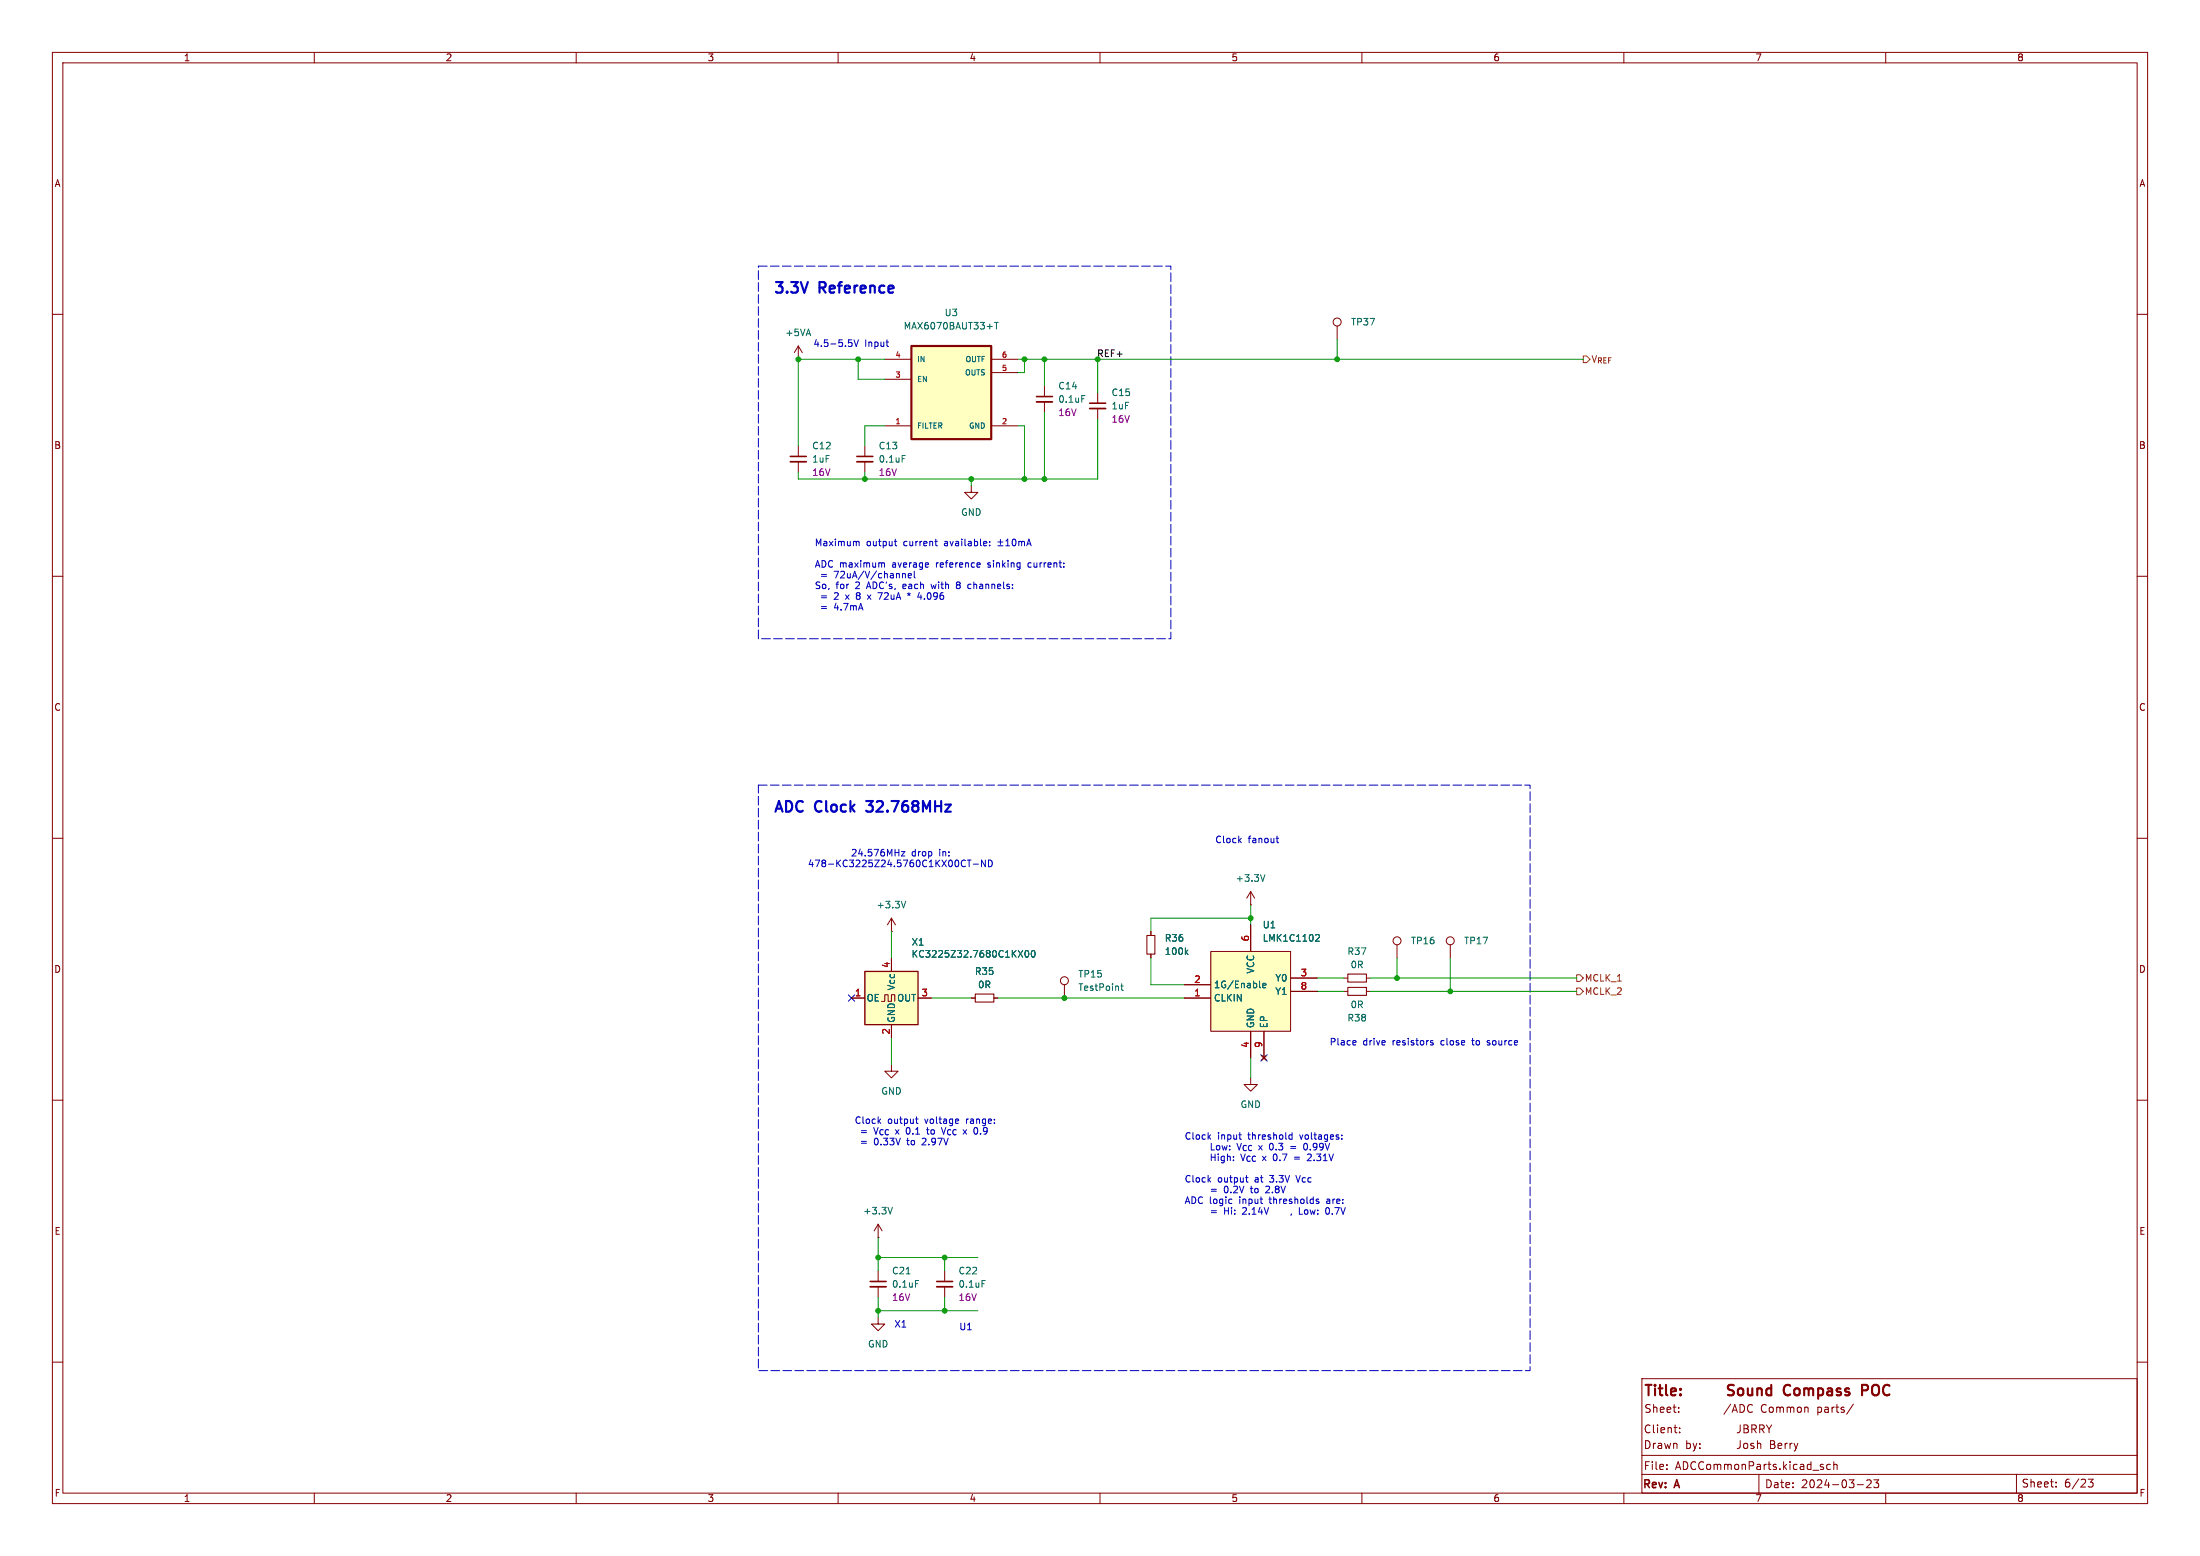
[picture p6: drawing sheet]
<svg xmlns="http://www.w3.org/2000/svg" width="420mm" height="297mm" viewBox="0 0 420 297" stroke-linecap="round" stroke-linejoin="round" font-family="sans-serif">
<g fill="none" stroke="#840000" stroke-width=".19">
<path d="M10 10h400v277h-400zM12 12h396v273h-396zM60 10v2M110 10v2M160 10v2M210 10v2M260 10v2M310 10v2M360 10v2M10 60h2M408 60h2M10 110h2"/>
<path d="M408 110h2M10 160h2M408 160h2M219.7 177.8v.8M185.4 190.5h.8M189.7 190.5h.8M219.7 182.1v.8M10 210h2M408 210h2M10 260h2M167.6 251.5v1.2h1.3l-1.3 1.3-1.2-1.3h1.2M408 260h2"/>
<path d="M313.4 263.2h94.6v21.8h-94.6zM313.4 277.8h94.6M318.2 279.6v.1M320.5 269.4v.2M320.5 268.7v.1M332.2 272v1.1a.48 .48 0 0 1-.6 .4M332.2 275v1.1a.48 .48 0 0 1-.6 .4M332.9 272h.5l.2 .1 .1 .3-.3 .3a.4 .4 0 0 1 .4 .4 .4 .4 0 0 1-.3 .4h-.6zM332.9 272.7h.5M333.1 275.5l-.2 .3v.4l.2 .3M334.4 272.8l.7-.1 .2-.2-.1-.4-.2-.1h-.6v1.5M334.8 272.8l.5 .7"/>
<path d="M335.9 272.8l.7-.1 .2-.2-.1-.4-.2-.1h-.6v1.5M336.3 272.8l.5 .7M337.2 272l.5 .8M337.7 272.8v.7M338.2 272l-.5 .8M339.4 276l.7-.2v-.2l-.5-.1-.2 .2 .1 .7h.6M340.8 275.5v1M341.2 275.5l-.3 .1-.1 .2M341.7 275.5v1M342.1 275.5l-.2 .1-.2 .2M342.5 275.5l.4 1M342.9 276.5l-.4 .5"/>
<path d="M343.2 275.5l-.3 1M347.9 279.5l.2 .1M349.4 279.6l-.4-.1-.3 .3 .2 .6h.5M350.1 279.6l.2-.1 .3 .1 .1 .9M350.1 279v1.5M353.8 268l-1.3 1.9M60 285v2M110 285v2M160 285v2M210 285v2M260 285v2M310 285v2"/>
<path d="M318.2 280.4v.1M335.8 281.4v3.6M347.9 280l.2 .2-.2 .3M354.6 283.4h1.1M356.4 282.6l.5-.1 .2 .1 .1 .3-.9 1.1h.9M357.7 282.5h.9l-.5 .5 .5 .2v.6l-.2 .2-.7-.2M360 285v2M384.9 281.4v3.6M392.5 283.7v.1M392.5 282.9v.2M398.7 282.3h.9l-.5 .6 .4 .2v.6l-.2 .1h-.6M408 281.4h-94.6"/>
</g>
<path d="M330.2 265.3a.73 .73 0 0 1 .8 .5l-.2 .4-.7 .1M330.2 264.3l.8 .1M331.9 265.2a.54 .54 0 0 1 .5-.2 .54 .54 0 0 1 .4 .4v.6a.54 .54 0 0 1-.5 .4 .54 .54 0 0 1-.5-.4zM333.7 265l.1 1.2a.54 .54 0 0 0 .7-.1M334.5 265v1.3M335.5 265.2a.5 .5 0 0 1 .8 .1v1M335.5 265v1.3M338.1 265.1l-.5-.1-.4 .4v.6l.2 .2h.7M338.1 264.3v2M355.5 265.4h.7M356.2 264.3h-.7v2" fill="none" stroke="#840000" stroke-width=".4"/>
<path d="M218.9 178.6h1.6v3.5h-1.6zM186.2 189.7h3.5v1.6h-3.5z" fill="none" stroke="#840000" stroke-width=".2"/>
<path d="M226.4 181.7l.4 .5M226.8 181.3l-.5 .5" fill="none" stroke="#006464" stroke-width=".19"/>
<path d="M165.1 185.4h10.2v10.2h-10.2z" fill="#ffffc2"/>
<path d="M165.1 185.4h10.2v10.2h-10.2z" fill="none" stroke="#840000" stroke-width=".25"/>
<g fill="none" stroke="#840000" stroke-width=".19">
<path d="M152.4 68.6h.1M152.4 66v2.6M152.4 66l-.8 1.3M152.4 66l.8 1.3M199.4 73.7v2M199.4 76.7v2M209.5 74.9v2.1M209.5 78v2M152.4 85.1v2M152.4 88.1v2.1M165.1 85.1v2M165.1 88.1v2.1"/>
<path d="M170.2 177.8h.1M170.2 175.3v2.5M170.2 175.3l-.8 1.2M170.2 175.3l.7 1.2M238.8 172.7h.1M238.8 170.2l-.8 1.3M238.8 170.2v2.5M238.8 170.2l.7 1.3M162.6 190.5h2.5M168.3 191.1h.6v-1.2h.6v1.2h.7v-1.2h.6v1.2M170.2 182.9v2.5M170.2 195.6v2.5"/>
<path d="M175.3 190.5h2.5M256.5 189.2h.8M256.5 186.7h.8M260.9 189.2h.7M260.9 186.7h.7M266.7 180.3v2.6M276.9 180.3v2.6M170.2 203.2v1.3h1.2l-1.2 1.2-1.3-1.2h1.3M238.8 205.7v1.3h1.2l-1.2 1.3-1.3-1.3h1.3M167.6 236.2h.1M167.6 233.7v2.5M167.6 233.7l-.7 1.2"/>
<path d="M167.6 233.7l.8 1.2M167.6 242.6v2M167.6 245.6v2M180.3 242.6v2M180.3 245.6v2"/>
<circle cx="266.7" cy="179.6" r=".76"/>
<circle cx="276.9" cy="179.6" r=".76"/>
</g>
<path d="M206.5 75.5h.6M172.2 86.9h.6M172.9 172l-.4 1.3M241.5 166.9l-.4 1.3M194.4 181.4l.8 1.3M195.2 181.4l-.8 1.3M195.8 181.5l.2-.1a.68 .68 0 0 1 .4 .7 .68 .68 0 0 1-.4 .6l-.3-.5zM197.1 181.5l.1-.1a.68 .68 0 0 1 .4 .7 .68 .68 0 0 1-.4 .6 .84 .84 0 0 1-.1-1.2zM170.4 230.4l-.5 1.3M173 243.2h.7M174.8 244.4h.6M187.5 244.4h.6" fill="none" stroke="#006464" stroke-width=".19"/>
<path d="M197.9 76.7h3M208 78h3.1M150.9 88.1h3M163.6 88.1h3M166.1 245.6h3.1M178.8 245.6h3.1" fill="none" stroke="#840000" stroke-width=".33"/>
<path d="M197.9 75.7h3M208 77h3.1M150.9 87.1h3M163.6 87.1h3M166.1 244.6h3.1M178.8 244.6h3.1" fill="none" stroke="#840000" stroke-width=".3"/>
<path d="M257.3 188.5h3.6v1.5h-3.6zM257.3 185.9h3.6v1.6h-3.6z" fill="none" stroke="#840000" stroke-width=".2"/>
<path d="M174 66h15.2v17.8h-15.2z" fill="#ffffc2"/>
<path d="M174 66h15.2v17.8h-15.2z" fill="none" stroke="#840000" stroke-width=".41"/>
<g fill="none" stroke="#840000" stroke-width=".19">
<path d="M168.9 72.4h5.1M168.9 68.6h5.1M189.2 68.6h5.1M189.2 71.1h5.1M255.3 62.2v2.6M168.9 81.3h5.1M185.4 92.7v1.3h1.3l-1.3 1.3-1.3-1.3h1.3M189.2 81.3h5.1"/>
<circle cx="255.3" cy="61.5" r=".76"/>
</g>
<path d="M189.9 61.5h.7M190.2 61.5v1.3" fill="none" stroke="#006464" stroke-width=".19"/>
<path d="M231.1 181.6h15.3v15.3h-15.3z" fill="#ffffc2"/>
<g fill="none" stroke="#840000" stroke-width=".19">
<path d="M219.7 177.8v.8M238.8 176.5v5.1M162.6 190.5h2.5M170.2 182.9v2.5M170.2 195.6v2.5M175.3 190.5h2.5M185.4 190.5h.8M189.7 190.5h.8M203.2 188v2.5M219.7 182.1v.8M226.1 190.5h5M226.1 188h5"/>
<path d="M231.1 181.6h15.3v15.3h-15.3zM238.8 196.9v5M241.3 196.9v5M246.4 186.7h5.1M246.4 189.2h5.1M240.9 201.5l.8 .8M241.7 201.5l-.8 .8"/>
<circle cx="203.2" cy="187.2" r=".76"/>
</g>
<path d="M251.2 178.4h.4l.3 .3-.8 .9h.8M194.4 181.4l.8 1.3M195.2 181.4l-.8 1.3M195.8 181.5l.2-.1a.68 .68 0 0 1 .4 .7 .68 .68 0 0 1-.4 .6l-.3-.5zM197.1 181.5l.1-.1a.68 .68 0 0 1 .4 .7 .68 .68 0 0 1-.4 .6 .84 .84 0 0 1-.1-1.2zM214 188.2h.4M214.1 187.8v1.1l.3 .1M226.4 181.7l.4 .5M226.8 181.3l-.5 .5M240.5 188.5h.1M241.1 188.1l.6-.1-.1-.2-.4-.1-.1 .2v.6h.5" fill="none" stroke="#006464" stroke-width=".19"/>
<path d="M302.3 67.9h.6l.6 .7-.6 .6h-.6zM301 186.1h.6l.7 .6-.7 .6h-.6zM301 188.6h.6l.7 .6-.7 .7h-.6z" fill="none" stroke="#725600" stroke-width=".19"/>
<g fill="none" stroke="#0000c2" stroke-width=".19">
<path d="M162 64.9h.6M162.4 65.3l.3 .3v.3l-.3 .2M163 64.9l.5 1.2 .4-1.2M169.1 65.3h.5M169.5 66.1h.1M163.5 103.4h.5v.8M165.6 113.6l.7 .8M166.3 113.6l-.7 .8M168.4 107.5h.4l.1 .8M168.4 113.1l-.5 1.3M170.7 103.3h.5M170.9 102.9v1.1l.3 .2"/>
<path d="M172.4 109.5l-.1 .1M172.8 109.5v.8M173.2 113.3l.3 .1M173.4 109.5v.8h.5M173.5 113.1v.3M173.5 113.4l-.2 .3M173.5 113.4l.2 .3M173.8 113.3l-.3 .1M173.9 109.5l.1 .3-.6 .1M174.5 109v1.1l.2 .2M175.2 114h.8M175.8 113.6v.8"/>
<path d="M177.7 111.5l.3 .9M178.5 103.3h.5M178.6 104l.4 .2M182.8 111.6l-.2 .2v.3l.1 .2 .4 .1M182.8 111.6h.3M183.1 111.1h-.4l-.1 .2 .2 .3M184.9 112.3h.5M184.9 111.6h.5M186.9 107.4l.2 .3-.6 .1M187.1 108.2l-.2 .1M188.9 104.1v.1M188.9 103.4v.1"/>
<path d="M190.5 104.2h1M190.5 103.5h1M191 103v.9M192 104.2h.7M192 103.3l.4-.4v1.3M193.3 103l.2-.1a.68 .68 0 0 1 .5 .6 .68 .68 0 0 1-.5 .7l-.3-.5zM194.5 103.5l.4-.2 .1 .2M194.5 103.3v.9M195 103.5l.2-.2 .3 .1 .1 .8M195 103.5v.7M196 104.2l.4-1.3 .5 1.3M196.1 103.8h.6"/>
<path d="M196.5 107.4l-.3 .3v.3l.3 .3M243.8 159.6v1.1l.3 .2M172.1 162.5h.6l-.6 .9h.6M184.1 164.2l.2 .1M184.3 165.3l-.2 .1M184.7 164.2h.7M185 164.2v1.2M185.8 165h1M188.1 164.2v1.2l-.7-1.2v1.2M188.7 164.2a.64 .64 0 0 1 .7 .6 .64 .64 0 0 1-.7 .6zM236.6 160.4l.4 .5M237 160l-.5 .5"/>
<path d="M243.6 160h.5M258.7 198.6l.2 .3-.6 .1M258.8 199.4l-.1 .1M273.1 199l.5 .1v.2l-.2 .2-.3-.1M273.1 198.7h.5M283.9 199.4l.1 .1M284.1 198.6l-.2 .2 .2 .2M167.8 214l.3 .4M168.1 213.6l-.5 .5M174.8 213.6h.5M175 213.2v1.1l.3 .1M177.1 215.2v1.2"/>
<path d="M179.7 215.2l.4 1.3M182.8 213.6l.2 .3-.6 .1M182.9 214.4h-.1M230.8 217l.3 .5M231.1 216.6l-.5 .5M231.2 218.2v1.3h.6M232.3 218.7l-.1 .6 .2 .2 .4-.1 .1-.1-.1-.6M233.3 218.7l.2 .8 .3-.6 .2 .6 .3-.8M234.7 219.4v.1M234.7 218.7v.1M236.1 218.2l.5 1.3 .4-1.3M236.5 216.6h.5"/>
<path d="M236.7 217.4l.3 .1M246.1 217.3l.2 .2 .4-.1M246.4 218.8h1M246.4 219.2h1M246.7 216.7l-.4-.1-.2 .1M246.7 216.2v1.3M249.6 218.7l-.1 .6M250.1 219.4v.1M256.2 217.3v.2M256.2 216.7v.1M230.8 225.1l.3 .5M231.1 224.8l-.5 .5"/>
<path d="M231.2 220.3v1.2M231.2 220.9h.8M231.2 227h1M231.2 227.4h1M231.2 231.1h1M231.2 231.5h1M232 220.3v1.2M232.6 220.3v.1M232.6 220.7v.8M233.7 220.7v1l-.2 .3-.3-.1M233.7 226.9l.1 .7h.5M233.7 220.8l-.3-.1-.3 .2 .1 .6h.5"/>
<path d="M234.3 220.8l.2-.1 .3 .1 .1 .7M234.3 220.3v1.2M235.1 228.9h.1M235.2 229.7h-.1M235.5 221.4v.1M235.5 220.8v.1M237.8 224.8h.5M238 224.4v1.1l.3 .1M238.7 226.8h.5M238.9 227.6l.3 .1M241.8 226.4l.4 .1M242.3 226.5v.5l-.7 .7h.8"/>
<path d="M246.5 231.7l-.1 .2M247.4 224.4l.4 1.2M248.1 230.5v1.3h.6M249.8 220.3l-.2 .1M250.3 220.8l-.8 .7h.8M251.3 229.2l.4 .2 .1 .1-.2 .2h-.3M251.3 228.9h.4M253.1 231.3l.2 .4 .4-.1M253.2 230.6l-.1 .4"/>
</g>
<path d="M165.4 152.9h1.2M165.4 154.7l.2 .2" fill="none" stroke="#0000c2" stroke-width=".41"/>
<path d="M144.8 50.8h78.7v71.1h-78.7zM144.8 149.9h147.3v111.7h-147.3z" fill="none" stroke="#0000c2" stroke-width=".19" stroke-dasharray="1.7 .6"/>
<g fill="none" stroke="#009600" stroke-width=".19">
<path d="M163.8 68.6v3.8h5.1M168.9 68.6h-16.5v16.5M194.3 68.6h108M195.6 68.6v2.5h-1.3M199.4 68.6v5.1M199.4 78.7v12.7M209.5 68.6v6.3M255.3 64.8v3.8M165.1 90.2v1.2M168.9 81.3h-3.8v3.8M185.4 91.4v1.3M194.3 81.3h1.3v10.1"/>
<path d="M209.5 80v11.4h-57.1v-1.2M170.2 177.8v5.1M238.8 172.7v3.8M238.8 175.3h-19.1v2.5M170.2 198.1v5.1M177.8 190.5h7.6M190.5 190.5h35.6M219.7 182.9v5.1h6.4M251.5 189.2h5M251.5 186.7h5M261.6 189.2h39.4M261.6 186.7h39.4"/>
<path d="M266.7 182.9v3.8M276.9 182.9v6.3M238.8 201.9v3.8M167.6 236.2v6.4M167.6 250.2h19.1M167.6 240h19.1M167.6 247.6v3.9M180.3 240v2.6M180.3 247.6v2.6"/>
</g>
<path d="M162 189.9l1.2 1.2M163.2 189.9l-1.2 1.2M240.7 201.3l1.2 1.2M241.9 201.3l-1.2 1.2" fill="none" stroke="#000084" stroke-width=".19"/>
<g fill="#009600" stroke="#009600" stroke-width=".19">
<circle cx="203.2" cy="190.5" r=".46"/>
<circle cx="266.7" cy="186.7" r=".46"/>
<circle cx="276.9" cy="189.2" r=".46"/>
<circle cx="255.3" cy="68.6" r=".46"/>
<circle cx="209.5" cy="68.6" r=".46"/>
<circle cx="195.6" cy="91.4" r=".46"/>
<circle cx="195.6" cy="68.6" r=".46"/>
<circle cx="199.4" cy="91.4" r=".46"/>
<circle cx="199.4" cy="68.6" r=".46"/>
<circle cx="185.4" cy="91.4" r=".46"/>
<circle cx="152.4" cy="68.6" r=".46"/>
<circle cx="163.8" cy="68.6" r=".46"/>
<circle cx="165.1" cy="91.4" r=".46"/>
<circle cx="238.8" cy="175.3" r=".46"/>
<circle cx="180.3" cy="250.2" r=".46"/>
<circle cx="180.3" cy="240" r=".46"/>
<circle cx="167.6" cy="240" r=".46"/>
<circle cx="167.6" cy="250.2" r=".46"/>
</g>
<g font-size="2.8" fill="#0000c2">
<text x="147.6" y="56.1">3.3V</text>
<text x="156.5" y="56.1">Reference</text>
<text x="147.6" y="155.2">ADC</text>
<text x="155.7" y="155.2">Clock</text>
<text x="166.4" y="155.2">32.768MHz</text>
</g>
<g font-size="2.8" fill="#840000">
<text x="313.7" y="267">Title: Sound</text>
<text x="340.7" y="267">Compass</text>
<text x="356.3" y="267">POC</text>
</g>
<g font-size="2.1" fill="#840000">
<text x="313.8" y="269.9">Sheet:</text>
<text x="329.3" y="269.9">/ADC</text>
<text x="336.5" y="269.9">Common</text>
<text x="347.4" y="269.9">parts/</text>
<text x="313.7" y="273.8">Client: JBRRY</text>
<text x="313.7" y="280.8">File:</text>
<text x="313.7" y="276.8">Drawn</text>
<text x="319.8" y="280.8">ADCCommonParts.kicad_sch</text>
<text x="321.7" y="276.8">by: Josh</text>
<text x="333.7" y="276.8">Berry</text>
<text x="313.5" y="284.5">Rev:</text>
<text x="319.9" y="284.5">A</text>
<text x="336.8" y="284.3">Date:</text>
<text x="343.8" y="284.3">2024-03-23</text>
<text x="385.8" y="284.1">Sheet:</text>
<text x="394.1" y="284.1">6/23</text>
</g>
<g font-size="1.8" fill="#840000">
<text x="35" y="11.9">1</text>
<text x="85" y="11.9">2</text>
<text x="135" y="11.9">3</text>
<text x="185" y="11.9">4</text>
<text x="235" y="11.9">5</text>
<text x="285" y="11.9">6</text>
<text x="335" y="11.9">7</text>
<text x="385" y="11.9">8</text>
<text x="10.3" y="35.9">A</text>
<text x="408.3" y="35.9">A</text>
<text x="10.3" y="85.9">B</text>
<text x="408.2" y="85.9">B</text>
<text x="10.3" y="135.9">C</text>
<text x="408.2" y="135.9">C</text>
<text x="10.3" y="185.9">D</text>
<text x="408.2" y="185.9">D</text>
<text x="10.3" y="235.9">E</text>
<text x="408.3" y="235.9">E</text>
<text x="10.3" y="285.9">F</text>
<text x="35" y="286.9">1</text>
<text x="85" y="286.9">2</text>
<text x="135" y="286.9">3</text>
<text x="185" y="286.9">4</text>
<text x="235" y="286.9">5</text>
<text x="285" y="286.9">6</text>
<text x="335" y="286.9">7</text>
<text x="385" y="286.9">8</text>
<text x="408.3" y="285.9">F</text>
</g>
<g font-size="1.8" fill="#006464">
<text x="149.8" y="64.4">+5VA</text>
<text x="172.4" y="63.1">MAX6070BAUT33+T</text>
<text x="180.2" y="60.6">U3</text>
<text x="257.8" y="62.3">TP37</text>
<text x="201.9" y="74.5">C14</text>
<text x="201.9" y="77.1">0.1uF</text>
<text x="212.1" y="75.8">C15</text>
<text x="212.1" y="78.3">1uF</text>
<text x="154.9" y="88.5">1uF</text>
<text x="154.9" y="86">C12</text>
<text x="167.6" y="86">C13</text>
<text x="167.6" y="88.5">0.1uF</text>
<text x="183.4" y="98.7">GND</text>
<text x="167.2" y="173.6">+3.3V</text>
<text x="235.8" y="168.5">+3.3V</text>
<text x="222.3" y="179.9">R36</text>
<text x="241" y="177.4">U1</text>
<text x="241" y="179.9">LMK1C1102</text>
<text x="173.9" y="183">KC3225Z32.7680C1KX00</text>
<text x="173.9" y="180.7">X1</text>
<text x="222.3" y="182.5">100k</text>
<text x="239.6" y="185.9" transform="rotate(-90 239.6 185.9)">VCC</text>
<text x="257.1" y="182.5">R37</text>
<text x="257.7" y="185">0R</text>
<text x="269.3" y="180.4">TP16</text>
<text x="279.4" y="180.4">TP17</text>
<text x="165.4" y="191.4">OE</text>
<text x="171" y="189.1" transform="rotate(-90 171 189.1)">Vcc</text>
<text x="171.2" y="191.4">OUT</text>
<text x="186" y="186.3">R35</text>
<text x="186.6" y="188.8">0R</text>
<text x="205.7" y="189.3">TestPoint</text>
<text x="205.7" y="186.8">TP15</text>
<text x="231.6" y="191.4">CLKIN</text>
<text x="231.6" y="188.8">1G/Enable</text>
<text x="243.4" y="187.6">Y0</text>
<text x="243.4" y="190.1">Y1</text>
<text x="171" y="195.3" transform="rotate(-90 171 195.3)">GND</text>
<text x="239.6" y="196.3" transform="rotate(-90 239.6 196.3)">GND</text>
<text x="242.2" y="196.3" transform="rotate(-90 242.2 196.3)">EP</text>
<text x="257.1" y="195.2">R38</text>
<text x="257.7" y="192.6">0R</text>
<text x="168.1" y="209.1">GND</text>
<text x="236.7" y="211.7">GND</text>
<text x="164.7" y="232">+3.3V</text>
<text x="170.2" y="243.4">C21</text>
<text x="170.2" y="246">0.1uF</text>
<text x="182.9" y="243.4">C22</text>
<text x="182.9" y="246">0.1uF</text>
<text x="165.6" y="257.4">GND</text>
</g>
<g font-size="1.8" fill="#0000c2">
<text x="155.2" y="66.3">4.5-5.5V</text>
<text x="165.1" y="66.3">Input</text>
<text x="155.4" y="104.5">Maximum</text>
<text x="165.4" y="104.5">output</text>
<text x="172.6" y="104.5">current</text>
<text x="180.6" y="104.5">available:</text>
<text x="155.4" y="108.6">ADC maximum</text>
<text x="155.4" y="112.6">So,</text>
<text x="156.6" y="110.6">=</text>
<text x="159.4" y="110.6">72uA/V/channel</text>
<text x="159.6" y="112.6">for</text>
<text x="163.4" y="112.6">2</text>
<text x="165.8" y="112.6">ADC's,</text>
<text x="170.4" y="108.6">average</text>
<text x="172.8" y="112.6">each</text>
<text x="178.5" y="112.6">with</text>
<text x="179" y="108.6">reference</text>
<text x="183.5" y="112.6">8</text>
<text x="185.8" y="112.6">channels:</text>
<text x="189" y="108.6">sinking</text>
<text x="196.9" y="108.6">current:</text>
<text x="156.6" y="114.7">=</text>
<text x="156.6" y="116.7">=</text>
<text x="159.4" y="114.7">2</text>
<text x="159.4" y="116.7">4.7mA</text>
<text x="161.7" y="114.7">x</text>
<text x="163.9" y="114.7">8</text>
<text x="168.5" y="114.7">72uA</text>
<text x="174.3" y="114.7">*</text>
<text x="176.5" y="114.7">4.096</text>
<text x="231.9" y="161.1">Clock</text>
<text x="238.3" y="161.1">fanout</text>
<text x="154.1" y="165.7">478-KC3225Z24.5760C1KX00CT-ND</text>
<text x="162.4" y="163.7">24.576MHz</text>
<text x="174" y="163.7">drop</text>
<text x="179.4" y="163.7">in:</text>
<text x="253.7" y="199.7">Place</text>
<text x="260.2" y="199.7">drive</text>
<text x="265.9" y="199.7">resistors</text>
<text x="275.3" y="199.7">close</text>
<text x="281.5" y="199.7">to</text>
<text x="284.6" y="199.7">source</text>
<text x="163.1" y="214.7">Clock</text>
<text x="169.4" y="214.7">output</text>
<text x="176.7" y="214.7">voltage</text>
<text x="184.7" y="214.7">range:</text>
<text x="164.2" y="216.8">=</text>
<text x="164.2" y="218.8">=</text>
<text x="167" y="216.8">V_{CC} 0.1</text>
<text x="167" y="218.8">0.33V</text>
<text x="171.3" y="216.8">x</text>
<text x="173.5" y="218.8">to</text>
<text x="176.5" y="218.8">2.97V</text>
<text x="177.7" y="216.8">to</text>
<text x="180.7" y="216.8">V_{CC} 0.9</text>
<text x="185" y="216.8">x</text>
<text x="226.1" y="217.7">Clock</text>
<text x="232.4" y="217.7">input</text>
<text x="236.8" y="221.8">V_{CC} 0.7</text>
<text x="237.3" y="219.8">V_{CC} 0.3</text>
<text x="238.4" y="217.7">threshold</text>
<text x="241.1" y="221.8">x</text>
<text x="241.6" y="219.8">x</text>
<text x="247.5" y="221.8">=</text>
<text x="248" y="219.8">=</text>
<text x="248.4" y="217.7">voltages:</text>
<text x="250.3" y="221.8">2.31V</text>
<text x="250.7" y="219.8">0.99V</text>
<text x="226.1" y="225.9">Clock</text>
<text x="232.4" y="225.9">output</text>
<text x="234.8" y="228">0.2V</text>
<text x="239.7" y="225.9">at</text>
<text x="240" y="228">to</text>
<text x="242.7" y="225.9">3.3V</text>
<text x="243.1" y="228">2.8V</text>
<text x="248" y="225.9">Vcc</text>
<text x="226.1" y="230">ADC logic</text>
<text x="233.6" y="232.1">Hi:</text>
<text x="236.7" y="230">input</text>
<text x="237.3" y="232.1">2.14V ,</text>
<text x="242.6" y="230">thresholds</text>
<text x="248.9" y="232.1">Low:</text>
<text x="253.7" y="230">are:</text>
<text x="254.2" y="232.1">0.7V</text>
<text x="170.6" y="253.6">X1</text>
<text x="183" y="254.1">U1</text>
</g>
<text font-size="1.8" fill="#0f0f0f" x="209.3" y="68.2">REF+</text>
<g font-size="1.8" fill="#725600">
<text x="303.7" y="69.4">V_{REF}</text>
<text x="302.5" y="187.6">MCLK_1</text>
<text x="302.5" y="190.1">MCLK_2</text>
</g>
<g font-size="1.8" fill="#840084">
<text x="201.9" y="79.6">16V</text>
<text x="212.1" y="80.9">16V</text>
<text x="154.9" y="91">16V</text>
<text x="167.6" y="91">16V</text>
<text x="170.2" y="248.5">16V</text>
<text x="182.9" y="248.5">16V</text>
</g>
<g font-size="1.8" fill="#a90000">
<text x="238.5" y="179.8" transform="rotate(-90 238.5 179.8)">6</text>
<text x="169.9" y="184.9" transform="rotate(-90 169.9 184.9)">4</text>
<text x="163.1" y="190.2">1</text>
<text x="175.8" y="190.2">3</text>
<text x="227.9" y="190.2">1</text>
<text x="227.9" y="187.7">2</text>
<text x="248.2" y="186.4">3</text>
<text x="248.2" y="189">8</text>
<text x="169.9" y="197.6" transform="rotate(-90 169.9 197.6)">2</text>
<text x="238.5" y="200.1" transform="rotate(-90 238.5 200.1)">4</text>
<text x="241" y="200.1" transform="rotate(-90 241 200.1)">9</text>
</g>
<g font-size="1.4" fill="#a90000">
<text x="170.8" y="68.3">4</text>
<text x="191.2" y="70.9">5</text>
<text x="191.2" y="68.3">6</text>
<text x="170.8" y="72.1">3</text>
<text x="170.8" y="81">1</text>
<text x="191.2" y="81">2</text>
</g>
<g font-size="1.4" fill="#006464">
<text x="175" y="69.3">IN</text>
<text x="184.1" y="71.9">OUTS</text>
<text x="184.2" y="69.3">OUTF</text>
<text x="175" y="73.1">EN</text>
<text x="175" y="82">FILTER</text>
<text x="184.9" y="82">GND</text>
</g>
</svg>
